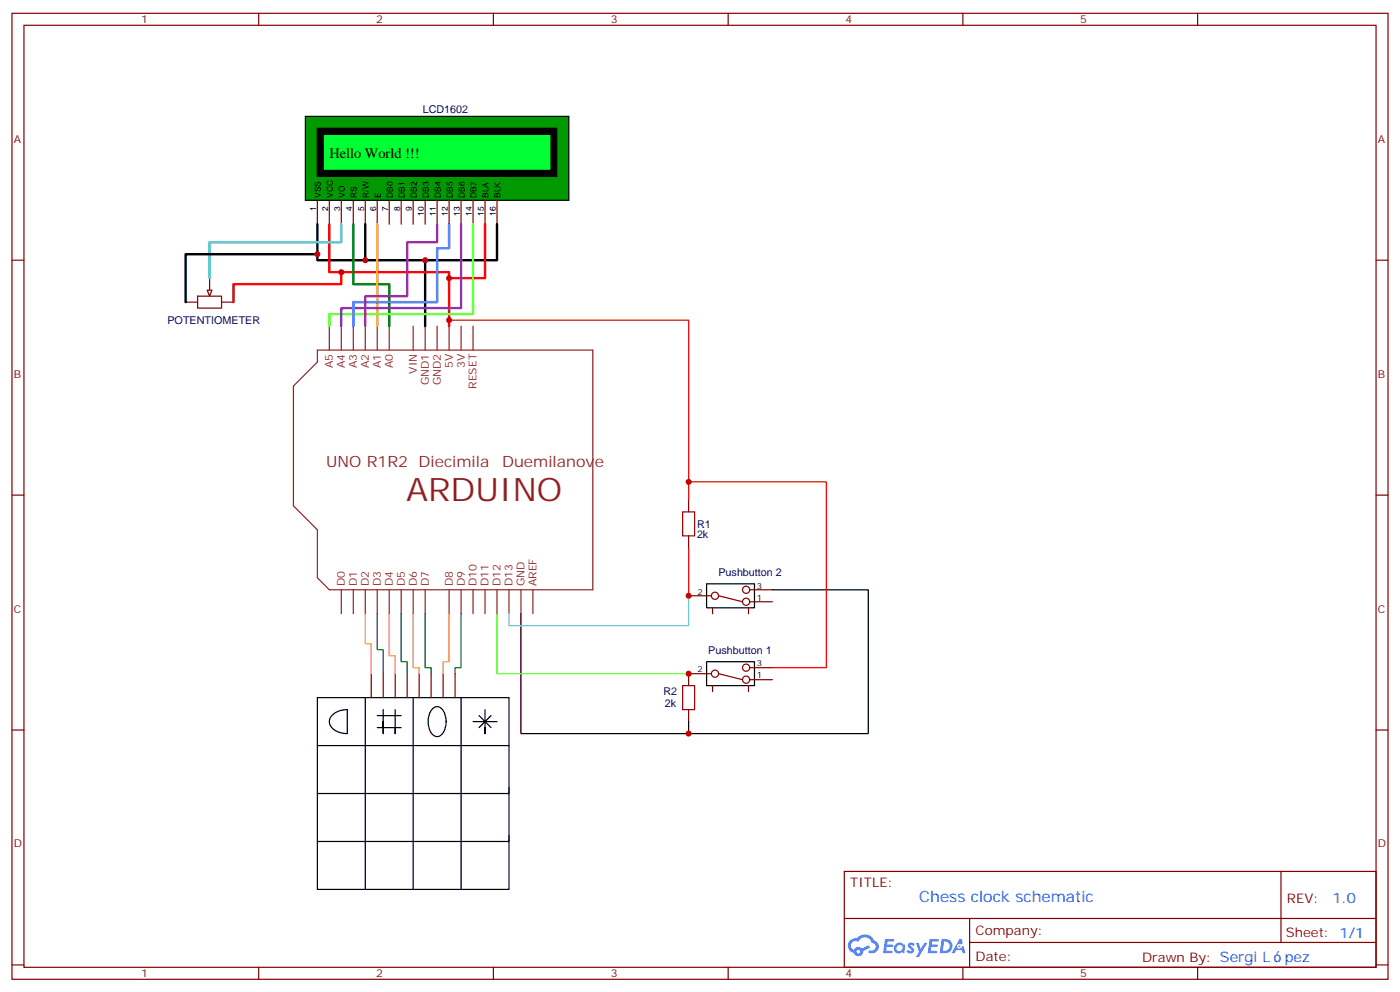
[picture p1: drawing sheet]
<svg xmlns="http://www.w3.org/2000/svg" width="412mm" height="292mm" viewBox="0 0 412 292" stroke-linecap="round" stroke-linejoin="round" font-family="sans-serif">
<g fill="none" stroke="#870000" stroke-width=".35">
<path d="M3.5 3.9h405.4v284.4h-405.4zM7.1 7.4h398.2v277.3h-398.2zM76.2 3.9v3.5M145.3 3.9v3.5M214.5 3.9v3.5M283.6 3.9v3.5M352.8 3.9v3.5M3.5 76.6h3.6M405.3 76.6h3.6M3.5 145.7h3.6M405.3 145.7h3.6M3.5 214.9h3.6"/>
<path d="M405.3 214.9h3.6M248.7 256.5h156.6v28.2h-156.6zM377.3 256.5v20.9M248.7 270.4h156.5M285.6 277.4h119.6M285.6 270.4v14.1M3.5 284h3.6M76.2 284.7v3.6M145.3 284.7v3.6M214.5 284.7v3.6M283.6 284.7v3.6M352.8 284.7v3.6"/>
<path d="M405.3 284h3.6"/>
</g>
<g fill="#5487ff">
<path d="M267.7 277.7a1.22 1.22 0 0 1 1.7 .2l-.4 .6a.47 .47 0 0 0-.3-.4 .47 .47 0 0 0-.5 .2l.1 .2a1.14 1.14 0 0 1 .8 1.8 1.14 1.14 0 0 1-1.9 0l-.2-.2 .5-.6 .7 .5a.29 .29 0 0 0 .3-.3 .29 .29 0 0 0-.2-.3 1.04 1.04 0 0 1-.6-1.7z"/>
<path d="M260.7 276.4h2.4l.3 .2-.2 .5-1.8 .1-.1 .8h1.5l.3 .4-.3 .4h-1.6l-.2 1.1h1.7l.2 .3-.2 .3-2.6 .1z"/>
<path d="M273.8 276.4h2.4l.3 .2-.1 .5-1.8 .1-.2 .8h1.6l.3 .4-.4 .4h-1.6l-.1 1.1h1.7l.2 .3-.2 .3-2.6 .1z"/>
<path d="M282.6 276.4h.7l.3 1.3-.6 .3a.69 .69 0 0 0-1 .3 .69 .69 0 0 0 .4 .9 .69 .69 0 0 0 .9-.6l.5-.2 .6 2.2h-.8l-.2-.9h-1.8l-.5 .9h-.8z"/>
<path d="M269.8 277.5h.8l.6 1.8 1.1-1.8h.9l-2.6 4.2h-.8l.9-1.5z"/>
<path d="M277.4 276.4l-.6 4.2h1.3a2.11 2.11 0 0 0 2.5-2.1 2.11 2.11 0 0 0-2.5-2.1zM278.1 277.2a1.39 1.39 0 0 1 1.7 1.4 1.39 1.39 0 0 1-1.8 1.3h-.3z"/>
<path d="M263.7 278.1a1.54 1.54 0 0 0-.1 2.1 1.54 1.54 0 0 0 2.2 .1l.6 .3 .3-2.3-.2-.3h-.4a1.49 1.49 0 0 0-2.4 .1zM264 279.1a.94 .94 0 0 1 1.8 0 .94 .94 0 0 1-1.8 0z"/>
<path d="M250.4 276.8a2.18 2.18 0 0 0 1.1 3.7 1.44 1.44 0 0 0 1.6 .9 1.44 1.44 0 0 0 1.2-1.4l2-1-.5-.8-1.9 1a1.47 1.47 0 0 0-2.4 .4 1.39 1.39 0 0 1-.7-1.9 1.39 1.39 0 0 1 2-.5 2.12 2.12 0 0 1 2.2-1.3 2.12 2.12 0 0 1 1.9 1.7 1.14 1.14 0 0 1 1.1 1.4 1.14 1.14 0 0 1-1.7 .7 .43 .43 0 0 0-.5 .4 .43 .43 0 0 0 .4 .5 1.98 1.98 0 0 0 2.5-1.2 1.98 1.98 0 0 0-1.2-2.6 3.1 3.1 0 0 0-5.3-.6l-.9 .1zM252.3 280.1a.55 .55 0 0 1 1.1 0 .55 .55 0 0 1-1.1 0z"/>
<circle cx="282.6" cy="278.5" r=".26"/>
</g>
<g fill="none" stroke="#8c2424" stroke-width=".35">
<path d="M97 96v7M100.5 96v7M104.1 96v7M107.6 96v7M111.1 96v7M114.7 96v7M121.7 96v7M125.2 96v7M128.8 96v7M132.3 96v7M135.8 96v7M139.3 96v7"/>
<path d="M93.5 103h81.1v70.6h-77.6l-3.5-3.5v-14.1l-7.1-7.1v-35.3l7.1-7zM100.5 173.6v7.1M104.1 173.6v7.1M107.6 173.6v7.1M111.1 173.6v7.1M114.7 173.6v7.1M118.2 173.6v7.1M121.7 173.6v7.1M125.2 173.6v7.1M132.3 173.6v7.1M135.8 173.6v7.1M139.3 173.6v7.1"/>
<path d="M142.9 173.6v7.1M146.4 173.6v7.1M149.9 173.6v7.1M153.5 173.6v7.1M157 173.6v7.1"/>
</g>
<path d="M90 34.3h77.6v24.6h-77.6z" fill="#090" stroke="#000" stroke-width=".35"/>
<g fill="none" stroke="#870000" stroke-width=".35">
<path d="M93.5 58.9v7.1M97 58.9v7.1M100.5 58.9v7.1M104.1 58.9v7.1M107.6 58.9v7.1M111.1 58.9v7.1M114.7 58.9v7.1M118.2 58.9v7.1M121.7 58.9v7.1M125.2 58.9v7.1M128.8 58.9v7.1M132.3 58.9v7.1"/>
<path d="M135.8 58.9v7.1M139.3 58.9v7.1M142.9 58.9v7.1M146.4 58.9v7.1"/>
</g>
<path d="M93.5 37.8h70.5v14.1h-70.5z" fill="#000" stroke="#000" stroke-width=".35"/>
<path d="M95.2 39.5h67.1v10.6h-67.1z" fill="none" stroke="#000" stroke-width=".35"/>
<path d="M95.2 39.5h67.1v10.6h-67.1z" fill="#0f3" stroke="#000" stroke-width=".35"/>
<path d="M93.5 66v10.6h31.7v19.4M107.6 66v10.6M146.4 66v10.6h-21.2" fill="none" stroke="#000" stroke-width=".71"/>
<path d="M97 66v14.1h35.3v15.9" fill="none" stroke="#f00" stroke-width=".71"/>
<path d="M54.7 88.9h3.5M58.2 87.2h7.1v3.5h-7.1zM61.7 81.9v3.5M65.3 88.9h3.5" fill="none" stroke="#870000" stroke-width=".35"/>
<path d="M61 85.4h1.4l-.7 1.8z" fill="#f0f0f0" stroke="#870000" stroke-width=".35"/>
<path d="M100.5 66v5.3h-38.8v10.6" fill="none" stroke="#3cf" stroke-width=".71"/>
<path d="M93.5 74.8h-38.8v14.1" fill="none" stroke="#000" stroke-width=".71"/>
<path d="M142.9 66v15.9h-10.6M100.5 80.1v3.5h-31.7v5.3" fill="none" stroke="#f00" stroke-width=".71"/>
<path d="M104.1 66v17.6h10.6v12.4" fill="none" stroke="#008700" stroke-width=".71"/>
<path d="M111.1 66v30" fill="none" stroke="#f90" stroke-width=".71"/>
<path d="M139.3 66v26.5h-42.3v3.5" fill="none" stroke="#6f0" stroke-width=".71"/>
<path d="M135.8 66v24.7h-35.3v5.3" fill="none" stroke="#93f" stroke-width=".71"/>
<path d="M132.3 66v7.1h-3.5v15.8h-24.7v7.1" fill="none" stroke="#03f" stroke-width=".71"/>
<path d="M128.8 66v5.3h-8.9v15.9h-12.3v8.8" fill="none" stroke="#c39" stroke-width=".71"/>
<g fill="none" stroke="#000" stroke-width=".35">
<path d="M208.1 171.8h14.1v7.1h-14.1zM227.5 173.6h28.3v42.3h-102.3v-35.2M208.1 194.8h14.1v7h-14.1zM93.5 205.4h56.4v56.4h-56.4zM93.5 219.5h56.4M97.7 210.6a6.1 6.1 0 0 1 4.6-1.7v7a5.2 5.2 0 0 1-5.2-2.9 2.57 2.57 0 0 1 .6-2.4zM107.6 205.4v56.4M111.1 210.6h7.1M111.1 214.2h7.1M112.9 208.9v7v-3.5v1.8M116.4 208.9v7v-1.7M121.7 205.4v56.4"/>
<path d="M127.3 208.8a2.11 2.11 0 0 1 2.2-.7 2.11 2.11 0 0 1 1.5 1.8 6.1 6.1 0 0 1-1.2 6.6 2.13 2.13 0 0 1-3.2-1.6 6.4 6.4 0 0 1 .7-6.1zM135.8 205.4v56.4M139.3 212.4h7.1M141.1 210.6l3.5 3.6M142.9 208.9v7v-1.7M144.6 210.6l-3.5 3.6M202.8 212.4v3.5M149.9 231.8v1.8h-56.4M149.9 245.9v1.8h-56.4"/>
</g>
<g fill="none" stroke="#870000" stroke-width=".35">
<path d="M202.8 147.1v3.6M202.8 157.7v3.6M202.8 175.4h6.7M209.9 178.9v1.8M211.7 175.4l7 1.7M220.5 178.9v1.8M220.8 173.6h6.7M220.8 177.1h6.7M109.4 198.3v7.1M112.9 198.3v7.1M116.4 198.3v7.1M119.9 198.3v7.1"/>
<path d="M123.5 198.3v7.1M127 198.3v7.1M130.5 198.3v7.1M134.1 198.3v7.1M209.5 198.3h-6.7v3.5M211.7 198.3l7 1.8M220.8 196.5h6.7M202.8 208.9v3.5M209.9 201.8v1.8M220.5 201.8v1.8M220.8 200.1h6.7"/>
<circle cx="210.6" cy="175.4" r="1.06"/>
<circle cx="219.8" cy="177.1" r="1.06"/>
<circle cx="219.8" cy="173.6" r="1.06"/>
<circle cx="210.6" cy="198.3" r="1.06"/>
<circle cx="219.8" cy="196.5" r="1.06"/>
<circle cx="219.8" cy="200.1" r="1.06"/>
</g>
<path d="M111.1 180.7v10.5h1.8v7.1M118.2 180.7v14.1h1.7v3.5M125.2 180.7v15.8h1.8v1.8M135.8 180.7v15.8h-1.7v1.8" fill="none" stroke="#008700" stroke-width=".35"/>
<path d="M107.6 180.7v8.8h1.8v8.8M114.7 180.7v12.3h1.7v5.3M121.7 180.7v15.8h1.8v1.8M132.3 180.7v14.1h-1.8v3.5" fill="none" stroke="#f90" stroke-width=".35"/>
<path d="M201.1 150.7h3.5v7h-3.5zM201.1 201.8h3.5v7.1h-3.5z" fill="none" stroke="#a10000" stroke-width=".35"/>
<path d="M132.3 94.2h70.5v52.9M202.8 141.9h40.6v54.6h-15.9M202.8 161.3v14.1" fill="none" stroke="#f00" stroke-width=".35"/>
<path d="M202.8 175.4v8.8h-52.9v-3.5" fill="none" stroke="#6ff" stroke-width=".35"/>
<path d="M146.4 180.7v17.6h56.4" fill="none" stroke="#6f0" stroke-width=".35"/>
<g fill="#c00">
<circle cx="125.2" cy="76.6" r=".88"/>
<circle cx="107.6" cy="76.6" r=".88"/>
<circle cx="93.5" cy="74.8" r=".88"/>
<circle cx="100.5" cy="80.1" r=".88"/>
<circle cx="132.3" cy="81.9" r=".88"/>
<circle cx="132.3" cy="94.2" r=".88"/>
<circle cx="202.8" cy="175.4" r=".88"/>
<circle cx="202.8" cy="215.9" r=".88"/>
<circle cx="202.8" cy="198.3" r=".88"/>
<circle cx="202.8" cy="141.9" r=".88"/>
</g>
<text font-size="9.5" fill="#8d2323" x="119.6" y="147.5">ARDUINO</text>
<g font-size="4.6" fill="#8d2323">
<text x="96" y="137.4">UNO R1R2 Diecimila</text>
<text x="147.9" y="137.4">Duemilanove</text>
</g>
<text font-size="4.6" fill="#00f" x="270.8" y="265.5">Chess clock schematic</text>
<text font-size="4.2" x="97" y="46.6">Hello World !!!</text>
<g font-size="4.2" fill="#00f">
<text x="392.5" y="265.8">1.0</text>
<text x="378.4" y="283.1">pez</text>
</g>
<g font-size="3.9" fill="#800">
<text x="250.5" y="261.1">TITLE:</text>
<text x="379.1" y="265.8">REV:</text>
<text x="287.4" y="275.3">Company:</text>
<text x="378.7" y="275.9">Sheet: 1/1</text>
<text x="287.4" y="283">Date:</text>
<text x="336.4" y="283.1">Drawn By: Sergi L</text>
</g>
<g font-size="3.2" fill="#800">
<text x="41.6" y="6.9">1</text>
<text x="110.8" y="6.9">2</text>
<text x="179.9" y="6.9">3</text>
<text x="249.1" y="6.9">4</text>
<text x="318.2" y="6.9">5</text>
<text x="4.1" y="42">A</text>
<text x="405.9" y="42">A</text>
<text x="4.1" y="111.2">B</text>
<text x="405.9" y="111.2">B</text>
<text x="4.1" y="180.3">C</text>
<text x="405.9" y="180.3">C</text>
<text x="4.1" y="249.4">D</text>
<text x="405.9" y="249.4">D</text>
<text x="41.6" y="287.7">1</text>
<text x="110.8" y="287.7">2</text>
<text x="179.9" y="287.7">3</text>
<text x="249.1" y="287.7">4</text>
<text x="318.2" y="287.7">5</text>
</g>
<g font-size="3.2" fill="#000080">
<text x="124.5" y="33.2">LCD1602</text>
<text x="49.3" y="95.4">POTENTIOMETER</text>
<text x="205.3" y="155.3">R1</text>
<text x="205.3" y="158.5">2k</text>
<text x="211.6" y="169.7">Pushbutton 2</text>
<text x="208.6" y="192.4">Pushbutton 1</text>
<text x="195.5" y="204.7">R2</text>
<text x="195.8" y="208.2">2k</text>
</g>
<g font-size="3.2" fill="#8d2323">
<text x="98.1" y="108.3" transform="rotate(-90 98.1 108.3)">A5</text>
<text x="101.6" y="108.3" transform="rotate(-90 101.6 108.3)">A4</text>
<text x="105.1" y="108.3" transform="rotate(-90 105.1 108.3)">A3</text>
<text x="108.7" y="108.3" transform="rotate(-90 108.7 108.3)">A2</text>
<text x="112.2" y="108.3" transform="rotate(-90 112.2 108.3)">A1</text>
<text x="115.7" y="108.3" transform="rotate(-90 115.7 108.3)">A0</text>
<text x="122.8" y="110" transform="rotate(-90 122.8 110)">VIN</text>
<text x="126.3" y="113.4" transform="rotate(-90 126.3 113.4)">GND1</text>
<text x="129.8" y="113.4" transform="rotate(-90 129.8 113.4)">GND2</text>
<text x="133.3" y="108.3" transform="rotate(-90 133.3 108.3)">5V</text>
<text x="136.9" y="108.3" transform="rotate(-90 136.9 108.3)">3V</text>
<text x="140.4" y="114.4" transform="rotate(-90 140.4 114.4)">RESET</text>
<text x="101.6" y="172.5" transform="rotate(-90 101.6 172.5)">D0</text>
<text x="105.1" y="172.5" transform="rotate(-90 105.1 172.5)">D1</text>
<text x="108.7" y="172.5" transform="rotate(-90 108.7 172.5)">D2</text>
<text x="112.2" y="172.5" transform="rotate(-90 112.2 172.5)">D3</text>
<text x="115.7" y="172.5" transform="rotate(-90 115.7 172.5)">D4</text>
<text x="119.2" y="172.5" transform="rotate(-90 119.2 172.5)">D5</text>
<text x="122.8" y="172.5" transform="rotate(-90 122.8 172.5)">D6</text>
<text x="126.3" y="172.5" transform="rotate(-90 126.3 172.5)">D7</text>
<text x="133.3" y="172.5" transform="rotate(-90 133.3 172.5)">D8</text>
<text x="136.9" y="172.5" transform="rotate(-90 136.9 172.5)">D9</text>
<text x="140.4" y="172.5" transform="rotate(-90 140.4 172.5)">D10</text>
<text x="143.9" y="172.5" transform="rotate(-90 143.9 172.5)">D11</text>
<text x="147.5" y="172.5" transform="rotate(-90 147.5 172.5)">D12</text>
<text x="151" y="172.5" transform="rotate(-90 151 172.5)">D13</text>
<text x="154.5" y="172.5" transform="rotate(-90 154.5 172.5)">GND</text>
<text x="158" y="172.5" transform="rotate(-90 158 172.5)">AREF</text>
</g>
<g font-size="2.5">
<text x="94.5" y="58.2" transform="rotate(-90 94.5 58.2)">VSS</text>
<text x="98.1" y="58.2" transform="rotate(-90 98.1 58.2)">VCC</text>
<text x="101.6" y="58.2" transform="rotate(-90 101.6 58.2)">VO</text>
<text x="105.1" y="58.2" transform="rotate(-90 105.1 58.2)">RS</text>
<text x="108.7" y="58.2" transform="rotate(-90 108.7 58.2)">R/W</text>
<text x="112.2" y="58.2" transform="rotate(-90 112.2 58.2)">E</text>
<text x="115.7" y="58.2" transform="rotate(-90 115.7 58.2)">DB0</text>
<text x="119.2" y="58.2" transform="rotate(-90 119.2 58.2)">DB1</text>
<text x="122.8" y="58.2" transform="rotate(-90 122.8 58.2)">DB2</text>
<text x="126.3" y="58.2" transform="rotate(-90 126.3 58.2)">DB3</text>
<text x="129.8" y="58.2" transform="rotate(-90 129.8 58.2)">DB4</text>
<text x="133.3" y="58.2" transform="rotate(-90 133.3 58.2)">DB5</text>
<text x="136.9" y="58.2" transform="rotate(-90 136.9 58.2)">DB6</text>
<text x="140.4" y="58.2" transform="rotate(-90 140.4 58.2)">DB7</text>
<text x="143.9" y="58.2" transform="rotate(-90 143.9 58.2)">BLA</text>
<text x="147.5" y="58.2" transform="rotate(-90 147.5 58.2)">BLK</text>
<text x="93.1" y="62.1" transform="rotate(-90 93.1 62.1)">1</text>
<text x="96.7" y="62.1" transform="rotate(-90 96.7 62.1)">2</text>
<text x="100.2" y="62.1" transform="rotate(-90 100.2 62.1)">3</text>
<text x="103.7" y="62.1" transform="rotate(-90 103.7 62.1)">4</text>
<text x="107.2" y="62.1" transform="rotate(-90 107.2 62.1)">5</text>
<text x="110.8" y="62.1" transform="rotate(-90 110.8 62.1)">6</text>
<text x="114.3" y="62.1" transform="rotate(-90 114.3 62.1)">7</text>
<text x="117.8" y="62.1" transform="rotate(-90 117.8 62.1)">8</text>
<text x="121.4" y="62.1" transform="rotate(-90 121.4 62.1)">9</text>
<text x="124.9" y="63.5" transform="rotate(-90 124.9 63.5)">10</text>
<text x="128.4" y="63.5" transform="rotate(-90 128.4 63.5)">11</text>
<text x="131.9" y="63.5" transform="rotate(-90 131.9 63.5)">12</text>
<text x="135.5" y="63.5" transform="rotate(-90 135.5 63.5)">13</text>
<text x="139" y="63.5" transform="rotate(-90 139 63.5)">14</text>
<text x="142.5" y="63.5" transform="rotate(-90 142.5 63.5)">15</text>
<text x="146" y="63.5" transform="rotate(-90 146 63.5)">16</text>
<text x="223" y="173.2">3</text>
<text x="205.5" y="175">2</text>
<text x="223" y="176.8">1</text>
<text x="205.5" y="197.9">2</text>
<text x="223" y="196.2">3</text>
<text x="223" y="199.7">1</text>
</g>
</svg>
